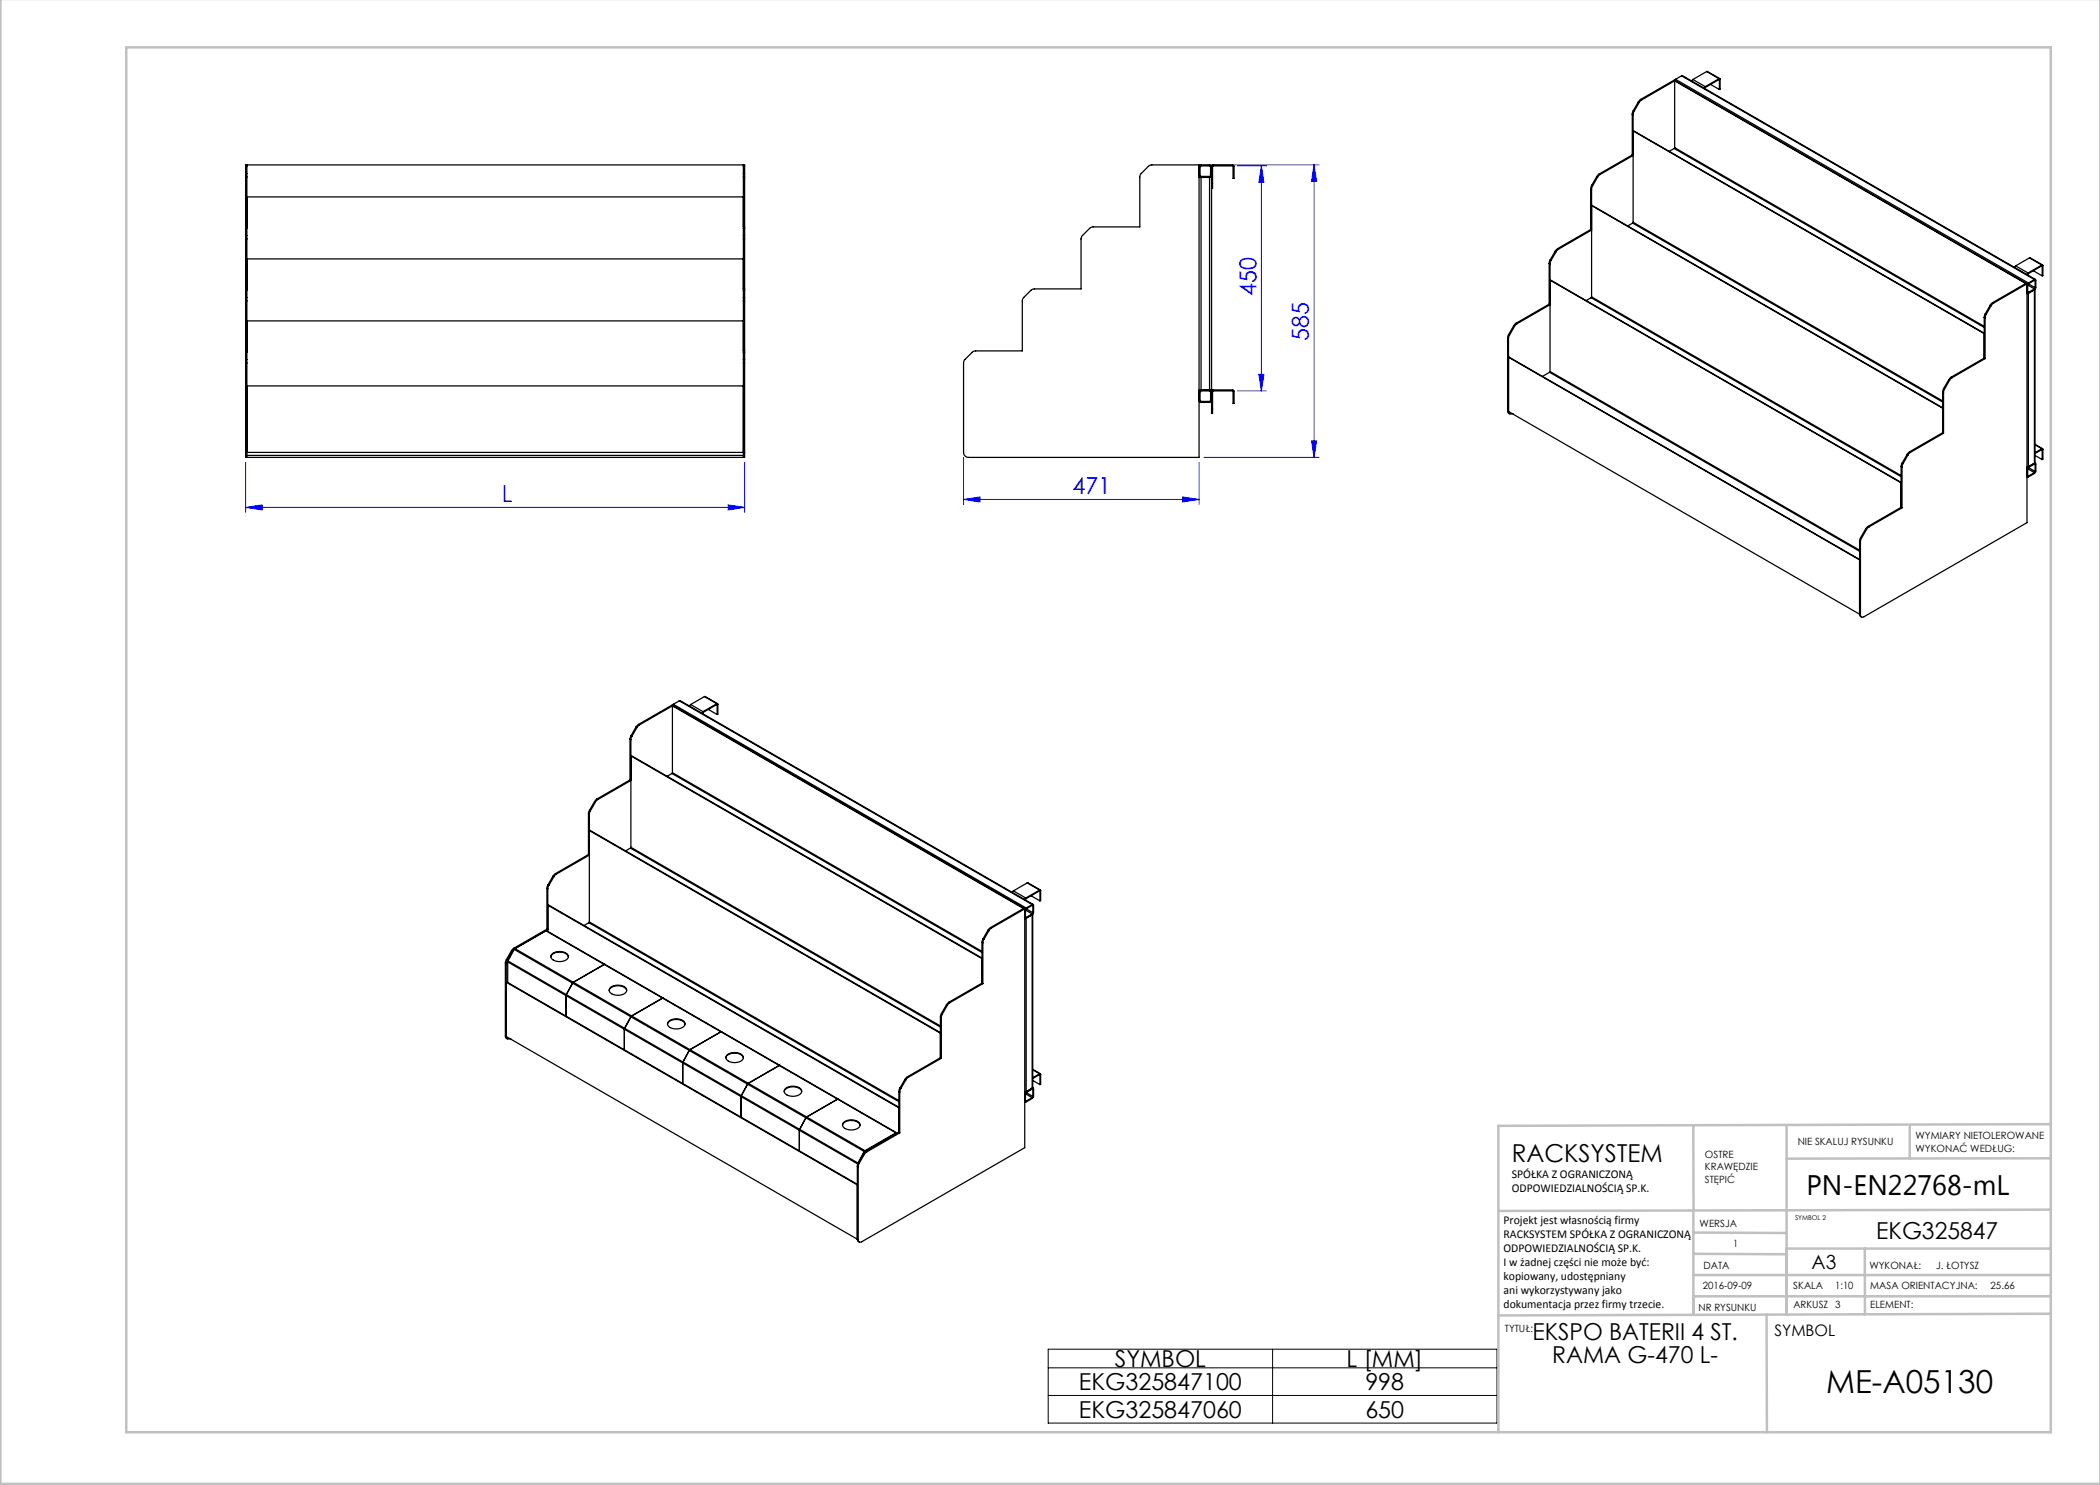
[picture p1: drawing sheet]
<svg xmlns="http://www.w3.org/2000/svg" width="420mm" height="297mm" viewBox="0 0 420 297" stroke-linecap="round" stroke-linejoin="round" font-family="sans-serif">
<g fill="none" stroke="#00f" stroke-width=".2">
<path d="M240.8 33h23M247.5 33.2h5.8M252.3 33.2v45M252.3 33.2l.5 3.3h-1zM262.8 33v58.5M262.8 33l.5 3.3h-1zM247.5 78.2h5.8M251.8 74.9h1l-.5 3.3zM49.1 92.5v10M148.9 92.5v10M192.7 99.9l3.3-.5v1zM192.7 91.5v9.4"/>
<path d="M192.7 99.9h47.1M236.5 99.4l3.3 .5-3.3 .5zM239.8 92.5v8.4M240.8 91.5h23M262.3 88.2h1l-.5 3.3zM49.1 101.5l3.3-.5v1zM49.1 101.5h99.8M145.6 101l3.3 .5-3.3 .5z"/>
</g>
<path d="M209.6 269.8h89.8v14.8h-89.8zM209.6 273.6h89.8M209.6 279.1h89.8M254.5 269.8v14.8" fill="none" stroke="#000" stroke-width=".2"/>
<g fill="none" stroke="#c0c0c0" stroke-width=".5">
<path d="M.1 -.1v296.9h419.9M25.2 9.5h385v276.9h-385zM338.7 225.2v16.9M357.3 225v37.9M382 225.4v6.3M410.1 224.8l-110.4 .4v61.2M410.1 231.7h-52.8M338.7 259.3h71.5M338.7 255h71.5M338.7 250.8l18.6 .1M338.7 246.5l18.6 .1M338.7 242.1v20.9"/>
<path d="M373 249.7v13.2M410.1 241.9l-110.4 .3M410.2 249.7h-52.9v13.2M353.3 262.9l.1 23.5M410.2 262.7l-110.5 .4"/>
</g>
<g fill="#00f">
<path d="M49.1 101.5l3.3-.5v1zM145.6 101l3.3 .5-3.3 .5zM192.7 99.9l3.3-.5v1zM236.5 99.4l3.3 .5-3.3 .5z"/>
<path d="M251.8 74.9h1l-.5 3.3zM252.3 33.2l.5 3.3h-1z"/>
<path d="M262.8 33l.5 3.3h-1zM262.3 88.2h1l-.5 3.3z"/>
</g>
<g fill="none" stroke="#000" stroke-width=".25">
<path d="M328.2 19.9l-.5 .5M328.2 19.9l6.6-3.9 70.4 40.7M328.2 19.9l.1 .1M328.3 20l-.5 .5M335 16.1l-6.7 3.9M335.1 15.9l-.2 .2M335.1 15.9l70.6 40.7M336.3 15.2l.2-.1 70.6 40.8M336.3 15.2l-1.2 .7M336.3 15.2l70.6 40.7M338.6 15.9l-.2 .3M338.6 15.9l2.4 1.4"/>
<path d="M341 17.6v.1M341 17.6l-.1 .1M341 17.3l-.2 .3M341 17.5v.1M341 17.3v.2M341.3 14.3l2.7 1.4M341.3 14.3l-2.7 1.6M341.3 14.3l2.5 1.4M342.1 16.9l1.8 1M343.8 15.7l.2 .2M343.8 15.9h.1M343.8 15.7l-2.8 1.6"/>
<path d="M343.8 15.9l-2.8 1.6M343.8 15.7v.2M343.9 15.9v2M344 15.9h-.1M344 15.9v1.9l-.1 .1M49.1 33.3v-.3h99.8v.3M49.1 34.7v.7M49.1 35.4h.3M49.1 34.7h.3M49.1 33.3h.3M49.1 33.3v1.4M49.1 35.4v10"/>
<path d="M49.4 34.7v.7M49.4 33v.3M49.4 33.3v1.4M49.4 35.4v10M49.4 39.4h99.3M148.7 34.7v.7M148.7 33v.3M148.7 33.3v1.4M148.7 35.4v10M148.7 35.4h.2M148.7 34.7h.2M148.7 33.3h.2"/>
<path d="M148.9 34.7v.7M148.9 33.3v1.4M148.9 35.4v10M229.7 33.3l.7-.3h9.4v58.5h-46.1a1 1 0 0 1-1-1v-17.9l.2-.6 1.6-1.6 .4-.2h9.6v-10l.1-.6 1.6-1.6 .5-.2h9.5v-10l.1-.5 1.6-1.6 .5-.3h9.6v-10.1l.2-.5zM239.8 35.1l.1 .3 .3 .1M239.8 33.4l.1-.3 .3-.1h1.8l.3 .4v44.6h-.4M239.8 35.5h.4M240.1 33.2h2v2h-2zM240.2 35.5h1.7M240.2 35.5v42.5M241.9 35.5h.4M241.9 35.5v42.5"/>
<path d="M242.3 35.1l-.1 .3-.3 .1M242.3 36.7h.2M242.5 36.7v1h-.2M242.5 33.3v3.4M242.6 33l-.3 .2v.1h.2M242.6 33.2l-.1 .1M242.6 33h3.9M242.6 33.2h3.9M242.6 33v.2M246.5 33l.3 .3M246.5 33.2l.1 .1M246.5 33v.2"/>
<path d="M246.6 33.3h.2M246.6 33.3v2.4h.2v-2.4M318.1 37.8l.2 .1M318.1 37.8v8.1M318.3 37.9v21.5M318.3 37.1l-.2 .7M318.3 37.1l.2 .1M318.5 37.2l-.2 .7M319.3 35.3l.2 .1M319.3 35.3l-1 1.8M319.5 35.4l-1 1.8M319.8 34.8l-.5 .5"/>
<path d="M319.8 34.8l.2 .1M320 34.9l-.5 .5M326.4 31l.2 .1-6.6 3.8M326.4 22.8l.2 .1M326.4 22.8v8.2M326.4 31l-6.6 3.8M326.6 22.9v21.6M326.7 22.1l-.3 .7M326.7 22.1l.1 .1M326.8 22.2l-.2 .7M327.7 20.4l.1 .1M327.7 20.4l-1 1.7"/>
<path d="M327.8 20.5l-1 1.7M334.8 29.7l-1 .6M334.8 29.7l62 35.8M334.9 29.5l-.1 .2M334.9 29.5v-13.3l70.3 40.5M334.9 29.5l61.9 35.8M49.1 59.5v.7M49.1 57.8v.3M49.1 47.1v.7M49.1 45.4v.3M49.1 59.5h.3M49.1 58.1h.3"/>
<path d="M49.1 57.8h.3M49.1 47.8h.3M49.1 47.1h.3M49.1 45.7h.3M49.1 45.4h.3M49.1 45.7v1.4M49.1 47.8v10M49.1 58.1v1.4M49.4 59.5v.7M49.4 57.8v.3M49.4 47.1v.7M49.4 45.4v.3"/>
<path d="M49.4 45.7v1.4M49.4 47.8v10M49.4 58.1v1.4M49.4 51.8h99.3M148.7 59.5v.7M148.7 57.8v.3M148.7 47.1v.7M148.7 45.4v.3M148.7 45.7v1.4M148.7 47.8v10M148.7 58.1v1.4M148.7 59.5h.2"/>
<path d="M148.7 58.1h.2M148.7 57.8h.2M148.7 47.8h.2M148.7 47.1h.2M148.7 45.7h.2M148.7 45.4h.2M148.9 59.5v.7M148.9 57.8v.3M148.9 47.1v.7M148.9 45.4v.3M148.9 45.7v1.4M148.9 47.8v10"/>
<path d="M148.9 58.1v1.4M309.8 52.7l.2 .1M309.8 52.7v8.1M310 52.8v21.5M310 52l-.2 .7M310 52l.2 .1M310.2 52.1l-.2 .7M311 50.2l.2 .1M311 50.2l-1 1.8M311.2 50.3l-1 1.8M311.5 49.7l-.5 .5M311.5 49.7l.2 .1"/>
<path d="M311.7 49.8l-.5 .5M318.1 45.9l.2 .1-6.6 3.8M318.1 45.9l-6.6 3.8M318.2 59.5l-1 .6M318.2 59.5l62 35.8M318.3 59.4l-.1 .1M318.3 59.4l61.9 35.7M326.5 44.6l-1 .6M326.5 44.6l62 35.8M326.6 44.5l-.1 .1M326.6 44.5l61.9 35.7M403.1 53.2l-.2 .3"/>
<path d="M403.1 53.2l2.5 1.4M405.2 56.7l.2 .1M405.2 56.7l-6.7 3.8M405.4 58.5l.1 .2 .2-.1M405.4 56.8v47.7l-32.6 18.8a.43 .43 0 0 1-.5 .1 .43 .43 0 0 1-.2-.5M405.4 58.6l.1 .1M405.4 56.8l-6.7 3.8M405.5 58.4l.2 .1M405.5 54.9v.1M405.5 57v1.4M405.5 54.9h-.1M405.5 57l1.4 .8"/>
<path d="M405.6 54.6l-.2 .3M405.6 54.8l-.1 .1M405.6 54.6v.2M405.7 56.6l-.3 .5M405.7 56.8l-.2 .2M405.7 58.6l-.3 .1M405.7 58.6v34.7M405.7 56.8l1.3 .7M405.9 51.6l2.6 1.4M405.9 51.6l-2.8 1.6M405.9 51.6l2.5 1.4M406.7 54.2l1.7 1"/>
<path d="M406.9 55.9h.2l.1 .2v1.4l-.3 .4M406.9 56.1l.1 .1M406.9 57.9l-1.2 .7M406.9 55.9l-1.2 .7M406.9 56.1l-1.2 .7M406.9 57.8l-1.2 .7M406.9 57.9v34.8M407 57.9v34.6l-.1 .2M407 57.5l-.1 .3M407 56.2v1.3M408.4 53l.2 .1M408.4 53.2h.1"/>
<path d="M408.4 53l-2.8 1.6M408.4 53.2l-2.8 1.6M408.4 53v.2M408.4 53.2v2M408.6 53.1l-.2 .1M408.6 53.1v2l-.2 .1M49.1 71.9v.7M49.1 70.2v.3M49.1 72.6h.3M49.1 71.9h.3M49.1 70.5h.3M49.1 70.2h.3"/>
<path d="M49.1 60.2h.3M49.1 60.2v10M49.1 70.5v1.4M49.1 72.6v17.9M49.4 72.6v18.9M49.4 71.9v.7M49.4 70.2v.3M49.4 60.2v10M49.4 70.5v1.4M49.4 77.2h99.3M49.4 64.2h99.3M148.7 71.9v.7"/>
<path d="M148.7 72.6v18.9M148.7 70.2v.3M148.7 60.2v10M148.7 70.5v1.4M148.7 72.6h.2M148.7 71.9h.2M148.7 70.5h.2M148.7 70.2h.2M148.7 60.2h.2M148.9 71.9v.7M148.9 70.2v.3M148.9 60.2v10"/>
<path d="M148.9 70.5v1.4M148.9 72.6v17.9M239.8 78h.4M240.1 78.2h2v2h-2zM240.2 78l-.3 .1-.1 .3M240.2 78h1.7M241.9 78l.4 .3v3.4M242.5 78.3v3.4M242.6 78l-.3 .2v.1h.2M242.6 78.2l-.1 .1M242.6 78v.2M242.6 78.2h3.9"/>
<path d="M242.6 78h3.9M246.5 78l.3 .3M246.5 78.2l.1 .1M246.5 78v.2M246.6 78.3v2.4h.2v-2.4M246.6 78.3h.2M301.5 67.6l.2 .1M301.5 67.6v14.6M301.7 67.7v14.6a.43 .43 0 0 0 .2 .5 .43 .43 0 0 0 .5-.1M301.7 66.9l-.2 .7M301.7 66.9l.2 .1M301.9 67l-.2 .7"/>
<path d="M302.7 65.2l.2 .1M302.7 65.2l-1 1.7M302.9 65.3l-1 1.7M303.2 64.6l-.5 .6M303.2 64.6l.2 .1M303.4 64.7l-.5 .6M309.8 60.8l.2 .1-6.6 3.8M309.8 60.8l-6.6 3.8M309.9 74.5l-1.4 .8M309.9 74.5l62 35.7M310 74.3l-.1 .2M310 74.3l61.9 35.7"/>
<path d="M388.5 78.4v8.1M388.5 78.4l.2 .1M388.7 78.5v8.1M388.7 77.7l-.2 .7M388.7 77.7l.2 .1M388.9 77.8l-.2 .7M389.7 76l.2 .1M389.7 76l-1 1.7M389.9 76.1l-1 1.7M390.2 75.4l-.5 .6M390.2 75.4l.2 .1M390.4 75.5l-.5 .6"/>
<path d="M396.8 66.6l-70.2-40.4 70.2 40.5M396.8 63.5v8.1M396.8 63.5l.2 .1M396.8 71.6l.2 .1M396.8 71.6l-6.6 3.8M397 71.7l-6.6 3.8M397 63.6v8.1M397 62.8l-.2 .7M397 62.8l.2 .1M397.2 62.9l-.2 .7M398 61l.2 .1M398 61l-1 1.8"/>
<path d="M398.2 61.1l-1 1.8M398.5 60.5l-.5 .5M398.5 60.5l.2 .1M398.7 60.6l-.5 .5M49.1 90.5v1h99.8v-1M49.1 90.5h99.8M49.4 91.1h99.3M239.8 80.1l.1 .3 .3 .1h1.8l.3-.4M242.3 81.7v1h.2v-1M242.3 81.7h.2M301.5 82.2l.1 .4 .3 .2M301.5 82.2l70.4 40.6"/>
<path d="M302.4 82.7h.1M380.2 96.5l-70.2-40.5 70.2 40.6M380.2 93.3v8.2M380.2 93.3l.2 .1M380.4 93.4v8.2M380.4 92.6l-.2 .7M380.4 92.6l.2 .1M380.6 92.7l-.2 .7M381.4 90.9l.2 .1M381.4 90.9l-1 1.7M381.6 91l-1 1.7M381.9 90.4l-.5 .5"/>
<path d="M381.9 90.4l.2 .1M382.1 90.5l-.5 .5M388.5 81.6l-70.2-40.5 70.2 40.5M388.5 86.5l.2 .1M388.5 86.5l-6.6 3.9M388.7 86.6l-6.6 3.9M405.4 95.4h.1M405.5 95.1l.2 .1M405.5 93.8v1.3M405.5 93.8l1.4 .7M405.7 93.3l-.3 .1M405.7 93.3l-.3 .5"/>
<path d="M405.7 93.5l-.2 .3M405.7 93.5l1.3 .8M406.9 92.7l.3 .1-.1 1.7-1.5 .9-.2-.2M406.9 92.8l.1 .1M406.9 92.8l-1.2 .7M406.9 92.7l-1.2 .6M406.9 94.5l-1.2 .7M407 92.6h.1M407 88.9l1.5 .8M407 91.1l1.4 .8M407 89l1.4 .8M407 94.3l-.1 .2"/>
<path d="M407 92.9v1.4M408.4 89.8l.2 .1M408.4 89.9v.1M408.4 89.8v.1M408.4 89.8l-1.4 .7M408.4 89.9l-1.4 .8M408.4 90v1.9M408.6 89.9v1.9l-.2 .1M408.6 89.9l-.2 .1M371.9 108.2v14.6M371.9 111.9l-70.2-40.5 70.2 40.6M371.9 108.2l.2 .1"/>
<path d="M372.1 108.3v14.6M372.1 107.5l-.2 .7M372.1 107.5l.2 .1M372.3 107.6l-.2 .7M373.1 105.8l.2 .1M373.1 105.8l-1 1.7M373.3 105.9l-1 1.7M373.6 105.3l-.5 .5M373.6 105.3l.2 .1M373.8 105.4l-.5 .5M380.2 101.5l.2 .1M380.2 101.5l-6.6 3.8"/>
<path d="M380.4 101.6l-6.6 3.8M140.9 139.3l2.6 1.4M140.9 139.3l-2.8 1.6M140.9 139.3l2.5 1.4M371.9 122.8l.1 .4 .3 .2M371.9 122.8l.2 .1M119.4 159.8l-.5 .5M119.4 159.8l.2 .1M119.6 159.9l-.5 .5M126 156l.2 .1-6.6 3.8M126 147.8l.2 .1M126 147.8v8.2"/>
<path d="M126 156l-6.6 3.8M126.2 147.9v21.6M126.2 147.1l-.2 .7M126.2 147.1l.2 .1M126.4 147.2l-.2 .7M127.2 145.4l.2 .1M127.2 145.4l-1 1.7M127.4 145.5l-1 1.7M127.7 144.9l-.5 .5M127.7 144.9l.2 .1M127.9 145l-.5 .5M127.9 145l6.7-3.9 70.2 40.5"/>
<path d="M134.4 154.7l-1 .6M134.4 154.7l62 35.8M134.5 154.5l-.1 .2M134.5 154.5v-13.3l70.2 40.5 .1-.1M134.5 154.5l61.9 35.8M134.6 141.1l-.2-.1-6.7 3.9M134.7 140.9l-.2 .2M134.7 140.9l70.5 40.7M135.9 140.2h.2l70.5 40.7M135.9 140.2l-1.2 .7M135.9 140.2l70.5 40.7M138.1 140.9l-.2 .3"/>
<path d="M138.1 140.9l2.5 1.4M140.5 142.6v.1M140.5 142.6l-.1 .1M140.6 142.3l-.2 .4M140.6 142.5l-.1 .1M140.6 142.3v.2M141.7 141.9l1.7 1M143.4 140.7l.2 .2M143.4 140.9h.1M143.4 140.9l-2.8 1.6M143.4 140.7l-2.8 1.6M143.4 140.7v.2"/>
<path d="M143.4 140.9v2M143.6 140.9h-.2M143.6 140.9v1.9l-.2 .1M109.4 177.7l.2 .1M109.4 177.7v8.1M109.6 177.8v8.5M109.6 177l-.2 .7M109.6 177l.2 .1M109.8 177.1l-.2 .7M110.6 175.3l.2 .1M110.6 175.3l-1 1.7M110.8 175.4l-1 1.7"/>
<path d="M111.1 174.7l-.5 .6M111.1 174.7l.2 .1M111.3 174.8l-.5 .6M117.7 170.9l.2 .1-6.6 3.8M117.7 162.8l.2 .1M117.7 162.8v8.1M117.7 170.9l-6.6 3.8M117.9 162.9v21.5M117.9 162.1l-.2 .7M117.9 162.1l.2 .1M118.1 162.2l-.2 .7M118.9 160.3l.2 .1"/>
<path d="M118.9 160.3l-1 1.8M119.1 160.4l-1 1.8M126.1 169.6l-1 .6M126.1 169.6l62 35.8M126.2 169.5l-.1 .1M126.2 169.5l61.9 35.7M202.7 178.2l-.2 .3M202.7 178.2l2.5 1.4M205.1 179.9v.1M205.1 179.9h-.1M205.2 179.6l-.2 .3M205.2 179.8l-.1 .1"/>
<path d="M205.2 179.6v.2M205.4 176.6l2.7 1.4M205.4 176.6l-2.7 1.6M205.4 176.6l2.5 1.4M206.2 179.2l1.8 1M207.9 178l.2 .1M207.9 178.2h.1M207.9 178.2l-2.7 1.6M207.9 178l-2.7 1.6M207.9 178v.2M208 178.2v2M208.1 178.1v2l-.1 .1"/>
<path d="M208.1 178.1l-.1 .1M101.1 192.6l.2 .1M101.1 192.6v14.6M101.3 192.7v14.6M101.3 191.9l-.2 .7M101.3 191.9l.2 .1M101.5 192l-.2 .7M101.5 192.4l70 40.4M101.5 192.4v4.1M101.6 192.2l-.1 .2M101.6 192.2l70 40.4M102.3 190.2l.2 .1"/>
<path d="M102.3 190.2l-1 1.7M102.5 190.3l-1 1.7M102.8 189.6l-.5 .6M102.8 189.6l23.5 13.6M102.8 189.9l46.7 26.9M102.8 189.9l-1.2 2.3M103 189.7l-.2 .2M109.4 185.8l.2 .1-6.6 3.8-.5 .6M109.4 185.8l-6.6 3.8M110.2 191.4a2.16 2.16 0 0 1 3.3-.5l.2 .5M110.4 190.8a2.34 2.34 0 0 1 3.2 .3 1.27 1.27 0 0 1-1.6 1.2 1.53 1.53 0 0 1-1.8-1.1zM117.8 184.5l-1 .6"/>
<path d="M117.8 184.5l62 35.8M117.9 184.4l-.1 .1M117.9 184.4l61.9 35.7M121 192.9l-6.5 3.7-1.3 2.4v4.2M121.8 198.1a2.16 2.16 0 0 1 3.3-.4l.2 .4M122.1 197.6a2.34 2.34 0 0 1 3.2 .2 1.27 1.27 0 0 1-1.6 1.3 1.53 1.53 0 0 1-1.9-1.1zM132.7 199.6l-6.4 3.6M196.4 188.5v8.1M196.4 191.6l-70.1-40.5-.1 .1 70.2 40.5M196.4 188.5l.2 .1M196.4 196.6l.2 .1M196.4 196.6l-6.6 3.8"/>
<path d="M196.6 196.7l-6.6 3.8M196.6 188.6v8.1M196.6 187.8l-.2 .7M196.6 187.8l.2 .1M196.8 187.9l-.2 .7M197.6 186l.2 .1M197.6 186l-1 1.8M197.8 186.1l-1 1.8M198.1 185.5l-.5 .5M198.1 185.5l.2 .1M198.3 185.6l-.5 .5M204.8 181.6v.1"/>
<path d="M204.9 183.5l.1 .2 .2-.1M204.9 181.8v47.7l-32.5 18.9a.43 .43 0 0 1-.5 0 .43 .43 0 0 1-.3-.5M204.9 183.6l.1 .1M204.9 181.8l-6.6 3.8M204.9 181.8l-.1-.1-6.7 3.8M205.1 183.4l.1 .1M205.1 182v1.4M205.1 182l1.3 .8M205.2 181.6l-.3 .5M205.2 181.8l-.1 .2M205.2 183.6l-.3 .1M205.2 183.6v34.7"/>
<path d="M205.2 181.8l1.4 .7M206.4 180.9h.2l.1 .2v1.4l-.3 .5M206.4 181.1l.2 .1M206.4 181.1l-1.2 .7M206.4 183l-1.2 .6M206.4 180.9l-1.2 .7M206.4 182.8l-1.2 .7M206.4 183v34.7M206.6 182.9v34.6l-.2 .2M206.6 182.5l-.2 .3M206.6 181.2v1.3M101.1 207.2l.1 .4 .3 .2"/>
<path d="M101.1 207.2l.2 .1M101.3 207.3a.43 .43 0 0 0 .2 .5 .43 .43 0 0 0 .5-.1M101.3 207.3l70.3 40.6M102 207.7h.1M126.3 203.2l-1.4 2.6v4.2M126.3 203.2l46.7 26.9M133.5 204.8a2.16 2.16 0 0 1 3.3-.4l.2 .4M133.7 204.3a2.34 2.34 0 0 1 3.3 .3 1.27 1.27 0 0 1-1.6 1.2 1.53 1.53 0 0 1-1.9-1.1zM144.3 206.3l-6.4 3.7-1.4 2.5v4.2M145.2 211.6a2.16 2.16 0 0 1 3.3-.4l.2 .4M145.4 211a2.34 2.34 0 0 1 3.2 .3 1.27 1.27 0 0 1-1.6 1.2 1.53 1.53 0 0 1-1.8-1.1zM149.5 216.8l-1.3 2.5v4.1"/>
<path d="M149.5 216.8l23.4 13.5M155.8 213.1l-6.3 3.7M155.8 213.1l-46.6-26.9 70.1 40.4M155.8 213.1l23.4 13.5M156 213.1h-.2M156.8 218.3a2.16 2.16 0 0 1 3.3-.4l.2 .4M157.1 217.8a2.34 2.34 0 0 1 3.2 .2 1.27 1.27 0 0 1-1.6 1.3 1.53 1.53 0 0 1-1.9-1.1zM167.7 219.8l-6.5 3.7-1.3 2.5v4.2M179.8 218.3v8.2M179.8 218.3l.2 .1M180 218.4v8.2M180 217.6l-.2 .7"/>
<path d="M180 217.6l.2 .1M180.2 217.7l-.2 .7M181 215.9l.2 .1M181 215.9l-1 1.7M181.2 216l-1 1.7M181.5 215.4l-.5 .5M181.5 215.4l.2 .1M181.7 215.5l-.5 .5M188.1 203.4v8.1M188.1 206.5l-70.1-40.4h-.1l70.2 40.5M188.1 203.4l.2 .1M188.1 211.5l.2 .2"/>
<path d="M188.1 211.5l-6.6 3.9M188.3 211.7l-6.6 3.8M188.3 203.5v8.2M188.3 202.7l-.2 .7M188.3 202.7l.2 .1M188.5 202.8l-.2 .7M189.3 201l.2 .1M189.3 201l-1 1.7M189.5 201.1l-1 1.7M189.8 200.4l-.5 .6M189.8 200.4l.2 .1M190 200.5l-.5 .6"/>
<path d="M205.1 218.8v1.3M205.1 218.8l1.3 .7M205.2 218.3l-.3 .1M205.2 218.3l-.3 .5M205.2 218.5l-.1 .3M205.2 218.5l1.4 .8M206.4 217.7l.3 .1-.1 1.7-1.4 .9-.3-.2M206.4 217.8l.2 .1M206.4 217.7l-1.2 .6M206.4 217.8l-1.2 .7M206.4 219.5l-1.2 .7M206.5 217.6h.1"/>
<path d="M206.6 213.9l1.5 .8M206.6 216.1l1.4 .8M206.6 214l1.3 .8M206.6 219.3l-.2 .2M206.6 217.9v1.4M207.9 214.8l.2 .1M207.9 214.9l.1 .1M207.9 214.8v.1M207.9 214.8l-1.3 .7M207.9 214.9l-1.3 .8M208 215v1.9M208.1 214.9v1.9l-.1 .1"/>
<path d="M208.1 214.9l-.1 .1M168.5 225a2.16 2.16 0 0 1 3.3-.4l.2 .4M168.7 224.5a2.34 2.34 0 0 1 3.3 .3 1.27 1.27 0 0 1-1.6 1.2 1.53 1.53 0 0 1-1.9-1.1zM171.5 233.2v14.6l.1 .4 .3 .2M171.5 236.9l-70.1-40.5h-.1l70.2 40.6M171.5 233.2l.1 .1M171.5 232.8h.1M171.6 232.6l-.1 .2M171.6 232.6h.1M171.6 233.3v14.6M171.7 232.5l-.2 .7M171.7 232.5l.2 .1"/>
<path d="M171.9 232.6l-.3 .7M172.7 230.8l.2 .1M172.7 230.8l-1 1.7M172.9 230.3l-1.3 2.3M172.9 230.3h.1M172.9 230.9l-1 1.7M172.9 230.3l-.3 .6M173 230.1l-.1 .2M173 230.3h-.1M173 230.1v.2M173.2 230.3l-.5 .5M173.2 230.3l.2 .1"/>
<path d="M173.4 230.4l-.5 .5M179.2 226.6l.2 .1M179.2 226.7h.1M179.2 226.6l-6.2 3.5M179.2 226.6v.1M179.2 226.7l-6.2 3.6M179.3 226.7v.1M179.4 226.7h-.1M179.4 226.7h.1M179.8 221.4l-70.1-40.4h-.1l70.2 40.6M179.8 226.5l.2 .1M179.8 226.5l-6.6 3.8"/>
<path d="M180 226.6l-6.6 3.8M204.9 220.4h.1M205.1 220.1l.1 .1"/>
</g>
<text font-size="6.3" x="365.2" y="278.5">ME-A05130</text>
<text font-size="5.6" x="361.3" y="239.1">PN-EN22768-mL</text>
<text font-size="4.9" x="302.4" y="232.4">RACKSYSTEM</text>
<g font-size="4.7" fill="#00f">
<text x="251.3" y="59.1" transform="rotate(-90 251.3 59.1)">450</text>
<text x="261.8" y="68.2" transform="rotate(-90 261.8 68.2)">585</text>
<text x="100.4" y="100.5">L</text>
<text x="214.5" y="98.9">471</text>
</g>
<g font-size="4.7">
<text x="375.2" y="247.8">EKG325847</text>
<text x="306.5" y="268.1">EKSPO BATERII 4 ST.</text>
<text x="223" y="273.4">SYMBOL</text>
<text x="269.3" y="273.4">L [MM]</text>
<text x="310.4" y="272.6">RAMA G-470 L-</text>
<text x="215.8" y="278">EKG325847100</text>
<text x="273.1" y="278">998</text>
<text x="215.8" y="283.5">EKG325847060</text>
<text x="273.1" y="283.5">650</text>
</g>
<text font-size="3.9" x="362.3" y="253.8">A3</text>
<text font-size="3.2" x="354.9" y="267.2">SYMBOL</text>
<g font-size="2.4">
<text x="302.4" y="235.6">SPÓŁKA Z OGRANICZONĄ</text>
<text x="302.4" y="238.4">ODPOWIEDZIALNOŚCIĄ SP.K.</text>
<text x="300.7" y="244.7">Projekt jest własnością firmy</text>
<text x="300.7" y="247.5">RACKSYSTEM SPÓŁKA Z OGRANICZONĄ</text>
<text x="300.7" y="250.3">ODPOWIEDZIALNOŚCIĄ SP.K.</text>
<text x="300.7" y="253.1">I w żadnej części nie może być:</text>
<text x="300.7" y="256">kopiowany, udostępniany</text>
<text x="300.7" y="258.8">ani wykorzystywany jako</text>
<text x="300.7" y="261.6">dokumentacja przez firmy trzecie.</text>
</g>
<g font-size="2">
<text x="383.1" y="227.9">WYMIARY NIETOLEROWANE</text>
<text x="341" y="231.6">OSTRE</text>
<text x="359.5" y="228.9">NIE SKALUJ RYSUNKU</text>
<text x="383.1" y="230.4">WYKONAĆ WEDŁUG:</text>
<text x="341" y="234.1">KRAWĘDZIE</text>
<text x="341" y="236.6">STĘPIĆ</text>
<text x="339.9" y="245.4">WERSJA</text>
<text x="346.6" y="249.5">1</text>
<text x="340.6" y="257.7">2016-09-09</text>
<text x="340.7" y="253.8">DATA</text>
<text x="358.7" y="257.7">SKALA</text>
<text x="367" y="257.7">1:10</text>
<text x="373.9" y="253.8">WYKONAŁ:</text>
<text x="374.1" y="257.7">MASA ORIENTACYJNA:</text>
<text x="387.2" y="253.8">J. ŁOTYSZ</text>
<text x="398.1" y="257.7">25.66</text>
<text x="339.7" y="262.3">NR RYSUNKU</text>
<text x="358.7" y="261.7">ARKUSZ 3</text>
<text x="374.1" y="261.7">ELEMENT:</text>
<text x="301" y="266.4">TYTUŁ:</text>
</g>
<text font-size="1.3" x="359" y="244">SYMBOL 2</text>
</svg>
